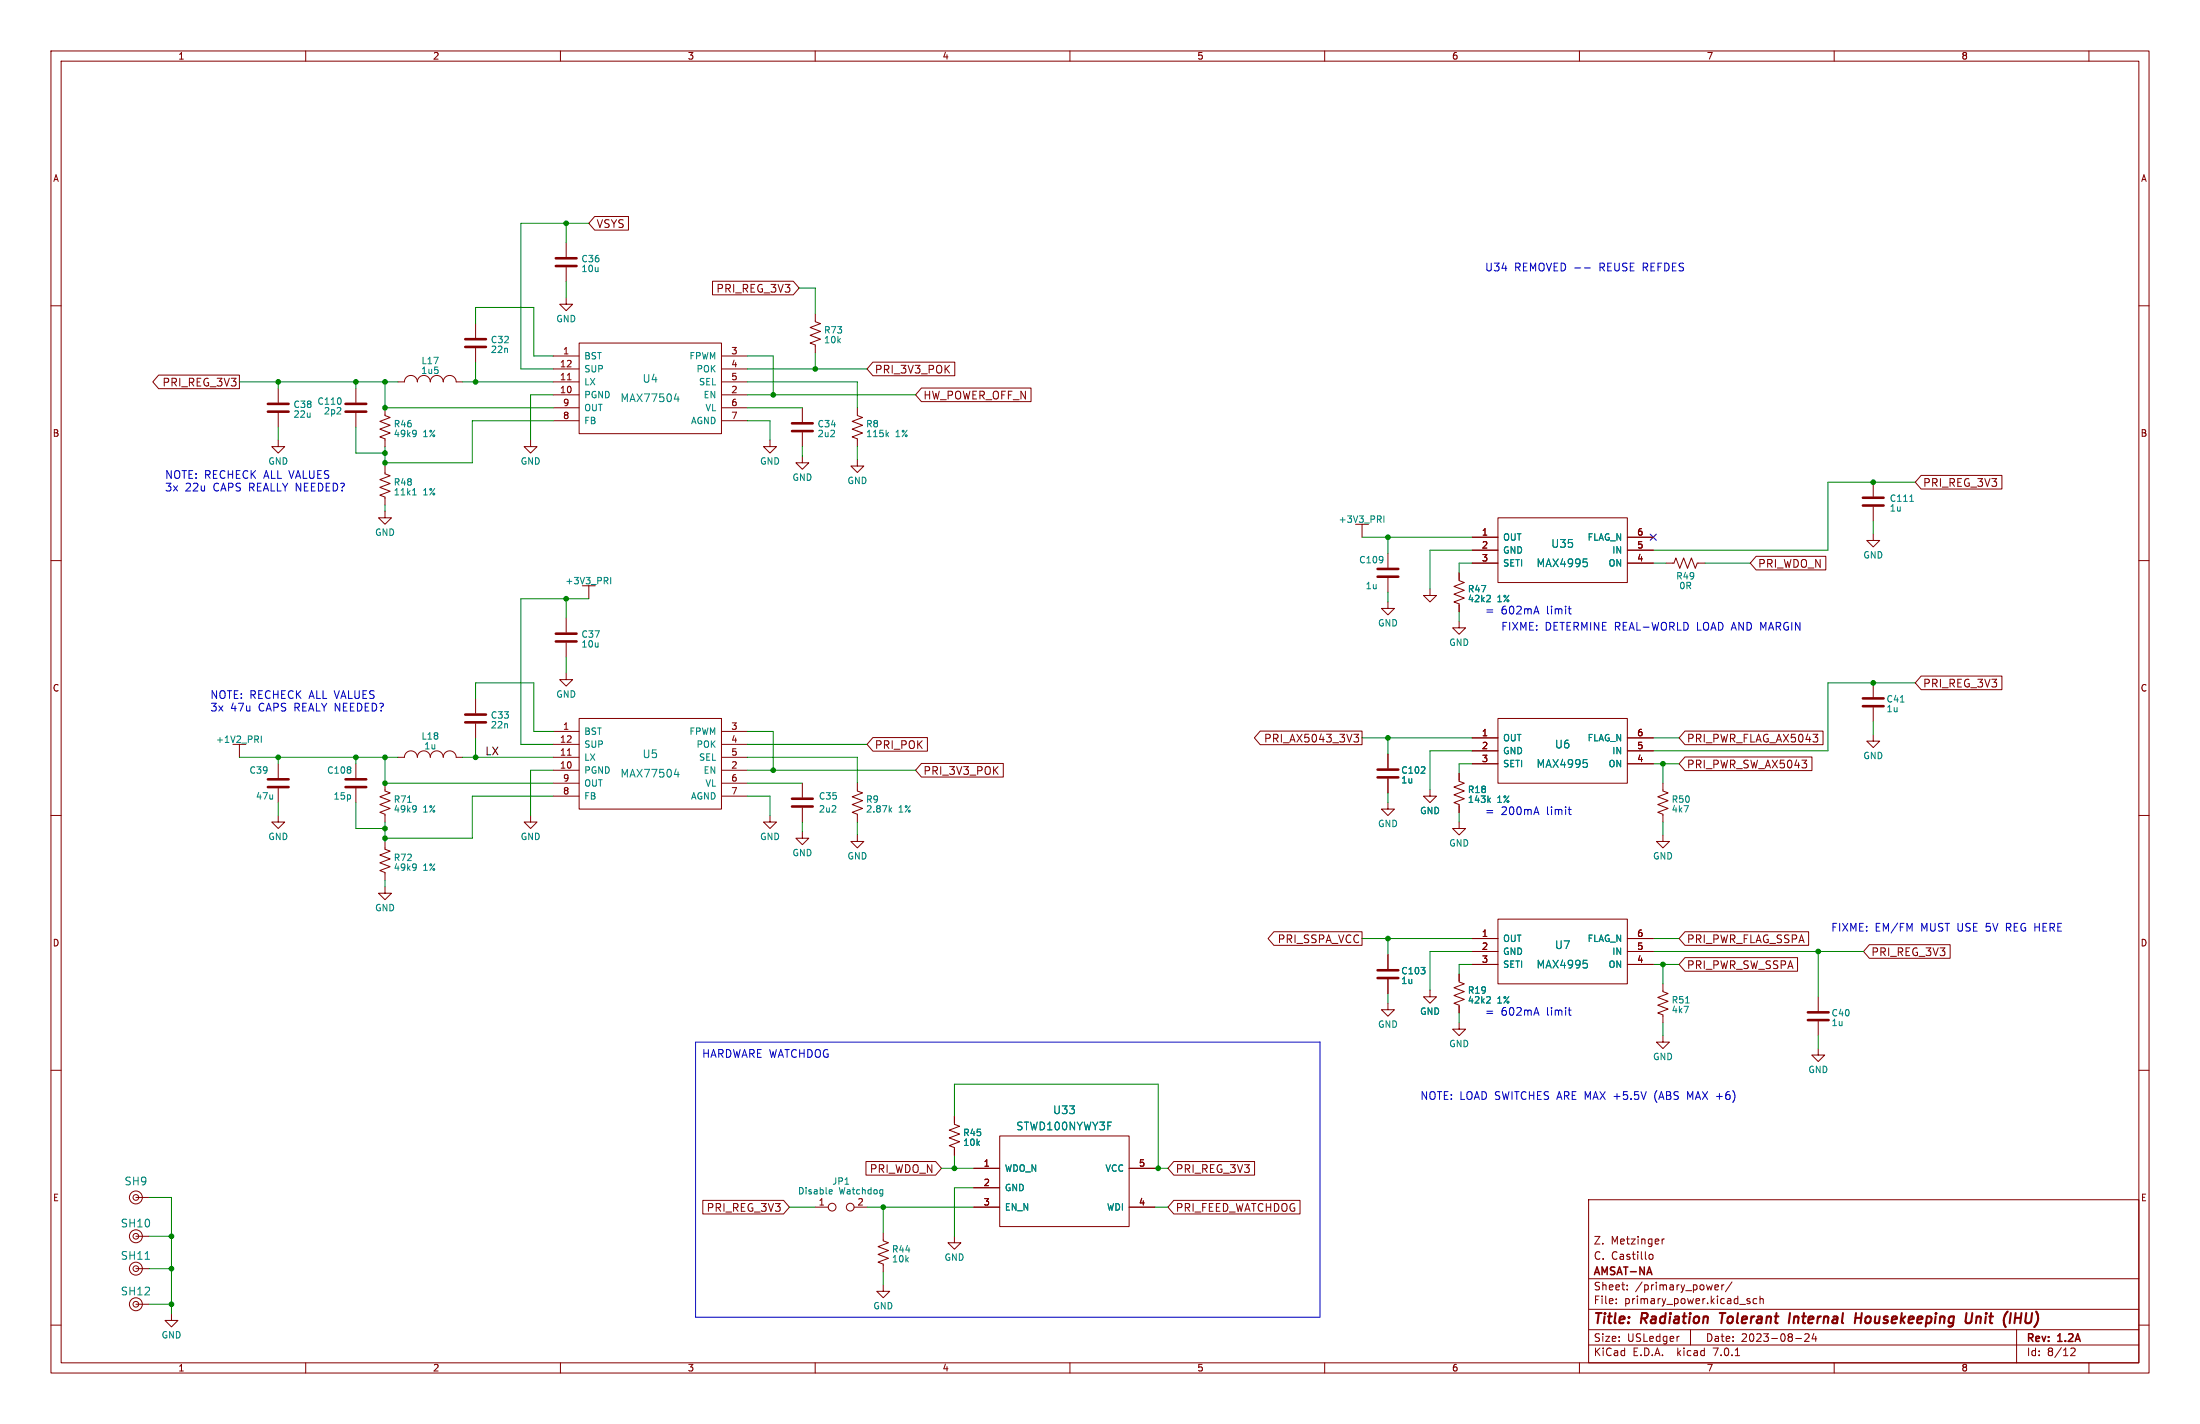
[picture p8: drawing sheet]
<svg xmlns="http://www.w3.org/2000/svg" width="432mm" height="279mm" viewBox="0 0 432 279" stroke-linecap="round" stroke-linejoin="round" font-family="sans-serif">
<g fill="none" stroke="#840000" stroke-width=".2">
<path d="M10 10h411.8v259.4h-411.8zM12 12h407.8v255.4h-407.8zM60 10v2M110 10v2M160 10v2M210 10v2M260 10v2M310 10v2M360 10v2M410 10v2M10 60h2M111.1 58.4v1.3h1.3l-1.3 1.3-1.2-1.3h1.2"/>
<path d="M111.1 47.6v2.8M111.1 52.5v2.7M116.7 42.5h6.7v2.6h-6.7l-1.1-1.3zM139.8 55.2h15.9l1.1 1.3-1.1 1.3h-15.9zM419.8 60h2M31.1 73.6h15.9v2.7h-15.9l-1.1-1.4zM54.6 76.2v2.8M69.8 76.2v2.8M78.1 74.9h1.3a1.27 1.27 0 0 1 1.2-1.2 1.27 1.27 0 0 1 1.3 1.2 1.27 1.27 0 0 1 1.3-1.2 1.27 1.27 0 0 1 1.3 1.2 1.27 1.27 0 0 1 1.2-1.2 1.27 1.27 0 0 1 1.3 1.2 1.27 1.27 0 0 1 1.3-1.2 1.27 1.27 0 0 1 1.2 1.2h1.3M93.3 63.5v2.8M93.3 68.3v2.8M108.6 69.9h5.1"/>
<path d="M108.6 77.5h5.1M108.6 74.9h5.1M108.6 72.4h5.1M111.4 74.5h.7M113.7 67.3h27.9v17.8h-27.9zM141.6 69.9h5.1M141.6 77.5h5.1M141.6 74.9h5.1M141.6 72.4h5.1M160 61.6v1.5l1 .4-2 .8 2 .7-2 .8 2 .7-2 .8 1 .4v1.5M171.3 71.1h16.1v2.6h-16.1l-1.1-1.3zM180.8 76.1h21.6v2.7h-21.6l-1.1-1.3z"/>
<path d="M54.6 86.4v1.2h1.3l-1.3 1.3-1.3-1.3h1.3M54.6 81v2.8M69.8 81v2.8M75.6 80v1.5l1 .4-2.1 .8 2.1 .7-2.1 .8 2.1 .8-2.1 .7 1.1 .4v1.5M75.6 91.4v1.6l1 .3-2.1 .8 2.1 .8-2.1 .7 2.1 .8-2.1 .8 1.1 .3v1.6M104.1 86.4v1.2h1.3l-1.3 1.3-1.2-1.3h1.2M108.6 80h5.1M108.6 82.6h5.1M141.6 80h5.1M141.6 82.6h5.1M151.1 86.4v1.2h1.3l-1.3 1.3-1.2-1.3h1.2M157.5 89.5v1.3h1.2l-1.2 1.3-1.3-1.3h1.3"/>
<path d="M157.5 80v2.8M157.5 84.8v2.8M168.3 90.2v1.2h1.2l-1.2 1.3-1.3-1.3h1.3M168.3 80v1.5l1 .4-2 .8 2 .7-2 .8 2 .8-2 .7 1 .4v1.5M367.7 94.6v2.8M367.7 99.4v2.8M377.1 93.3h15.8v2.6h-15.8l-1.2-1.3zM10 110h2M75.6 100.3v1.3h1.2l-1.2 1.3-1.3-1.3h1.3M115.6 114.9v2.6M267.3 102.9v2.5M272.4 118.1v1.3h1.3l-1.3 1.3-1.3-1.3h1.3"/>
<path d="M272.4 108.6v2.8M272.4 113.4v2.8M280.7 115.6v1.2h1.2l-1.2 1.3-1.3-1.3h1.3M286.4 112.4v1.5l1 .4-2 .8 2 .7-2 .8 2 .7-2 .8 1 .4v1.5M288.9 105.4h5.1M288.9 108h5.1M288.9 110.5h5.1M294 101.6h25.4v12.7h-25.4zM319.4 105.4h5.1M319.4 108h5.1M319.4 110.5h5.1M327 110.5h1.5l.4-1 .8 2 .8-2 .7 2 .8-2 .7 2 .4-1h1.5"/>
<path d="M344.7 109.2h13.7v2.6h-13.7l-1.2-1.3zM367.7 104.8v1.2h1.2l-1.2 1.3-1.3-1.3h1.3M419.8 110h2M93.3 137.2v2.8M111.1 132.1v1.3h1.3l-1.3 1.2-1.2-1.2h1.2M111.1 121.3v2.8M111.1 126.1v2.8M286.4 121.9v1.3h1.3l-1.3 1.3-1.3-1.3h1.3M367.7 134v2.8M367.7 138.8v2.8M377.1 132.7h15.8v2.6h-15.8l-1.2-1.3zM10 160h2"/>
<path d="M47 146.1v2.5M54.6 149.9v2.8M54.6 154.7v2.8M69.8 149.9v2.8M69.8 154.7v2.8M75.6 153.7v1.5l1 .4-2.1 .7 2.1 .8-2.1 .8 2.1 .7-2.1 .8 1.1 .4v1.5M78.1 148.6h1.3a1.27 1.27 0 0 1 1.2-1.3 1.27 1.27 0 0 1 1.3 1.3 1.27 1.27 0 0 1 1.3-1.3 1.27 1.27 0 0 1 1.3 1.3 1.27 1.27 0 0 1 1.2-1.3 1.27 1.27 0 0 1 1.3 1.3 1.27 1.27 0 0 1 1.3-1.3 1.27 1.27 0 0 1 1.2 1.3h1.3M93.3 142v2.8M108.6 148.6h5.1M108.6 143.5h5.1M108.6 151.1h5.1M108.6 146.1h5.1"/>
<path d="M108.6 153.7h5.1M108.6 156.2h5.1M111.4 148.2h.7M113.7 141h27.9v17.8h-27.9zM141.6 148.6h5.1M141.6 143.5h5.1M141.6 151.1h5.1M141.6 146.1h5.1M141.6 153.7h5.1M141.6 156.2h5.1M157.5 153.7v2.8M157.5 158.5v2.8"/>
<path d="M168.3 153.7v1.5l1 .4-2 .7 2 .8-2 .8 2 .7-2 .8 1 .4v1.5M171.3 144.7h10.7v2.7h-10.7l-1.1-1.3zM180.8 149.8h16.1v2.7h-16.1l-1.1-1.4zM247.3 143.4h20v2.7h-20l-1.1-1.3zM265.7 144.1h1l-.5 .6 .4 .1v.6l-.2 .2-.6-.1M272.4 157.5v1.3h1.3l-1.3 1.2-1.3-1.2h1.3M272.4 148v2.7M272.4 152.8v2.8M280.7 154.9v1.3h1.2l-1.2 1.3-1.3-1.3h1.3M286.4 151.8v1.5l1 .4-2 .7 2 .8-2 .8 2 .7-2 .8 1 .4v1.5M288.9 144.8h5.1M288.9 147.3h5.1"/>
<path d="M288.9 149.9h5.1M294 141h25.4v12.7h-25.4zM319.4 144.8h5.1M319.4 147.3h5.1M319.4 149.9h5.1M326.4 153.7v1.5l1 .4-2 .7 2 .8-2 .8 2 .7-2 .8 1 .4v1.5M330.7 148.5h24.9v2.7h-24.9l-1.1-1.3zM330.7 143.4h27.1v2.7h-27.1l-1.1-1.3zM367.7 144.1v1.3h1.2l-1.2 1.3-1.3-1.3h1.3M419.8 160h2M54.6 160v1.3h1.3l-1.3 1.3-1.3-1.3h1.3M75.6 174v1.3h1.2l-1.2 1.2-1.3-1.2h1.3"/>
<path d="M75.6 165.1v1.5l1 .4-2.1 .8 2.1 .7-2.1 .8 2.1 .8-2.1 .7 1.1 .4v1.5M104.1 160v1.3h1.3l-1.3 1.3-1.2-1.3h1.2M151.1 160v1.3h1.3l-1.3 1.3-1.2-1.3h1.2M157.5 163.2v1.3h1.2l-1.2 1.2-1.3-1.2h1.3M168.3 163.8v1.3h1.2l-1.2 1.3-1.3-1.3h1.3M286.4 161.3v1.3h1.3l-1.3 1.2-1.3-1.2h1.3M326.4 163.8v1.3h1.3l-1.3 1.3-1.3-1.3h1.3M250 182.8h17.3v2.7h-17.3l-1.1-1.3zM272.4 196.9v1.2h1.3l-1.3 1.3-1.3-1.3h1.3M272.4 187.3v2.8M272.4 192.2v2.7M280.7 194.3v1.3h1.2l-1.2 1.3-1.3-1.3h1.3"/>
<path d="M286.4 191.1v1.6l1 .3-2 .8 2 .8-2 .7 2 .8-2 .8 1 .3v1.6M288.9 184.2h5.1M288.9 186.7h5.1M288.9 189.2h5.1M294 180.3h25.4v12.7h-25.4zM319.4 184.2h5.1M319.4 186.7h5.1M319.4 189.2h5.1M326.4 193v1.6l1 .3-2 .8 2 .8-2 .7 2 .8-2 .8 1 .3v1.6M330.7 187.9h22.1v2.7h-22.1l-1.1-1.4zM330.7 182.8h24.3v2.7h-24.3l-1.1-1.3zM356.9 195.6v2.8"/>
<path d="M366.9 185.4h15.9v2.6h-15.9l-1.1-1.3zM10 210h2M187.3 219.1v1.5l1 .4-2 .7 2 .8-2 .8 2 .7-2 .8 1 .4v1.5M286.4 200.7v1.2h1.3l-1.3 1.3-1.3-1.3h1.3M326.4 203.2v1.3h1.3l-1.3 1.2-1.3-1.2h1.3M356.9 205.7v1.3h1.2l-1.2 1.3-1.3-1.3h1.3M356.9 200.4v2.8M419.8 210h2M26.7 235h2.5M137.9 235.5h15.9l1.1 1.4-1.1 1.3h-15.9zM160 236.9h2.6M167.6 236.9h2.6"/>
<path d="M170 227.9h13.6l1.2 1.3-1.2 1.4h-13.6zM191.1 229.2h5.1M191.1 233h5.1M191.1 236.9h5.1M196.2 222.9h25.4v17.8h-25.4zM221.6 229.2h5.1M221.6 236.9h5.1M230.4 227.9h15.8v2.7h-15.8l-1.2-1.4zM230.4 235.5h24.8v2.7h-24.8l-1.2-1.3zM311.8 235.4h108v32h-108zM10 260h2M26.7 255.9h2.5"/>
<path d="M26.7 248.9h2.5M26.7 242.6h2.5M33.7 257.8v1.3h1.2l-1.2 1.3-1.3-1.3h1.3M173.4 252.1v1.3h1.2l-1.2 1.2-1.3-1.2h1.3M173.4 241.9v1.6l1 .3-2.1 .8 2.1 .8-2.1 .7 2.1 .8-2.1 .8 1.1 .3v1.6M187.3 242.6v1.2h1.3l-1.3 1.3-1.2-1.3h1.2M311.8 256.9h108M311.8 250.9h108M317.2 255.7v.1M317.2 254.9v.1M319.4 253v.1M319.4 252.2v.1"/>
<path d="M323.7 246.2l.5-.1 .2 .3-.1 .6-.4 .1-.2-.1M326.2 243.1v1M326.7 243.1l-.5 .3M336.7 253h.5M336.7 252.2l.4-.1 .2 .4-.7 .1M337.9 252.1v1M338.4 252.1l-.5 .3M339.9 251.5l-1.2 2M343.1 255.3l.3 .1 .1 .2-.2 .2h-.3M343.1 254.8l.3 .1M344.8 254.9l-.4-.1-.3 .3 .1 .6h.6M345.4 254.9l.3-.1 .3 .1 .1 .9"/>
<path d="M345.4 254.3v1.5M419.8 260h2M60 267.4v2M110 267.4v2M160 267.4v2M210 267.4v2M260 267.4v2M310 267.4v2M311.8 263.9h108M311.8 260.9h108M329.4 262.2h.2M331.8 260.9v3"/>
<path d="M340.6 266h.8M352.4 262.6h1.2M354.2 261.8l.6-.1 .3 .4-.9 1.1h.9M356 261.6l-.3 1.1h.9M356.4 262.2v1M360 267.4v2M395.8 260.9v6.5M406.4 264.6l.6-.1 .2 .1 .1 .3-.9 1.1h.9M410 267.4v2"/>
<circle cx="26.7" cy="235" r=".56"/>
<circle cx="26.7" cy="234.9" r="1.27"/>
<circle cx="163.3" cy="236.9" r=".76"/>
<circle cx="166.9" cy="236.9" r=".76"/>
<circle cx="26.7" cy="255.9" r=".56"/>
<circle cx="26.7" cy="255.9" r="1.27"/>
<circle cx="26.7" cy="248.9" r=".56"/>
<circle cx="26.7" cy="242.6" r=".56"/>
<circle cx="26.7" cy="248.9" r="1.27"/>
<circle cx="26.7" cy="242.6" r="1.27"/>
</g>
<path d="M337.5 257.6h1.2M351.3 257.6l-.2 2M364.2 258.6h1.1M364.3 257.6l-.3 2M365.4 257.6l-.2 2M387.1 257.6l-.2 1.6a.66 .66 0 0 1-.8 .4M395.5 258.6h1.1M395.6 257.6l-.2 2" fill="none" stroke="#840000" stroke-width=".4"/>
<g fill="none" stroke="#840000" stroke-width=".51">
<path d="M109.1 52.2h4.1M109.1 50.7h4.1M52.6 79.2h4M67.8 79.2h4.1M91.3 68.1h4.1M91.3 66.5h4.1M52.6 80.8h4M67.8 80.8h4.1M155.4 84.6h4.1M155.4 83.1h4.1M365.6 99.2h4.1M365.6 97.7h4.1"/>
<path d="M270.4 113.2h4M270.4 111.6h4M109.1 125.9h4.1M109.1 124.3h4.1M365.6 138.6h4.1M365.6 137h4.1M52.6 154.4h4M52.6 152.9h4M67.8 154.4h4.1M67.8 152.9h4.1M91.3 141.7h4.1M91.3 140.2h4.1"/>
<path d="M155.4 158.2h4.1M155.4 156.7h4.1M270.4 152.5h4M270.4 151h4M270.4 191.9h4M270.4 190.4h4M354.8 198.6h4.1M354.8 200.2h4.1"/>
</g>
<g fill="none" stroke="#008484" stroke-width=".2">
<path d="M132.4 78.3h.9M133.1 77.8v1M81 97.1h.7M81.2 96l.1-.2v1.3M81.6 84.5l.1 .6-.2 .5M81.7 85l-.1 .1M174 85.2l.4 .5M174.4 84.8l-.5 .5M374.8 98.4h.8M119.9 113.3v1.3M271.6 101.2v1.3M292.4 116.9l.1 .4-.8 .8h.8"/>
<path d="M310.8 109.7h.7M311.4 110.3l.2 .2-.2 .6M51.3 144.4v1.3M81.6 158.1l.1 .7-.2 .4M81.7 158.6l-.1 .2M132.4 152h.9M133.1 151.5v1M174.7 158.9l.3 .4M175 158.5l-.5 .5M292.2 157l.3 .4M292.5 156.6l-.5 .5M310.8 149h.7"/>
<path d="M311.4 149.7l.2 .2-.2 .6M81.6 169.6l.1 .6-.2 .5M81.7 170l-.1 .2M292.4 195.6l.1 .5-.8 .7h.8M310.8 188.4h.7M311.4 189.1l.2 .2-.2 .6M162.9 233.4l.4 .1v.2l-.6 .1M163.3 234.2l-.4 .1M172.9 233.4l.4 .1M173.3 234.2l-.4 .1M173.3 233.4v1l-.3 .3M28.5 247.1h.9"/>
</g>
<path d="M311 52.6h1.1M301.6 118.9l.5 1.6M307.8 119.4h.6M308 118.9v1.3l.4 .3M301.6 158.3l.5 1.5M307.8 158.8h.6M308 158.3v1.3l.4 .2M301.6 197.7l.5 1.5M307.8 198.2h.6M308 197.7v1.3l.4 .2M136.5 204.5h122.6v53.9h-122.6z" fill="none" stroke="#0000c2" stroke-width=".2"/>
<g fill="none" stroke="#008400" stroke-width=".2">
<path d="M111.1 43.8v3.8M111.1 55.2v3.2M115.6 43.8h-13.4v28.6h6.4M156.8 56.5h3.2v5.1M47 74.9h31.1M54.6 74.9v1.3M69.8 74.9v1.3M75.6 74.9v5.1h33M90.8 74.9h17.8M93.3 63.5v-3.2h11.5v9.6h3.8M93.3 71.1v3.8M108.6 77.5h-4.5v8.9"/>
<path d="M146.7 74.9h21.6v5.1M146.7 77.5h33M146.7 72.4h23.5M146.7 69.9h5.1v7.6M160 69.2v3.2M54.6 83.8v2.6M69.8 83.8v5.1h5.8M75.6 87.6v3.8M75.6 99.1v1.2M108.6 82.6h-15.9v8.2h-17.1M146.7 82.6h4.4v3.8M146.7 80h10.8"/>
<path d="M157.5 87.6v1.9M168.3 87.6v2.6M375.9 94.6h-17.1v13.4h-34.3M111.1 117.5v3.8M115.6 117.5h-13.4v28.6h6.4M267.3 105.4h21.6M272.4 105.4v3.2M272.4 116.2v1.9M288.9 110.5h-2.5v1.9M288.9 108h-8.2v7.6M324.5 110.5h2.5M334.6 110.5h8.9"/>
<path d="M367.7 102.2v2.6M93.3 137.2v-3.2h11.5v9.5h3.8M111.1 128.9v3.2M286.4 120v1.9M375.9 134h-17.1v13.3h-34.3M47 148.6h31.1M54.6 148.6v1.3M54.6 157.5v2.5M69.8 148.6v1.3M69.8 157.5v5.1h5.8M75.6 148.6v5.1h33M90.8 148.6h17.8"/>
<path d="M93.3 144.8v3.8M108.6 151.1h-4.5v8.9M108.6 156.2h-15.9v8.3h-17.1M146.7 148.6h21.6v5.1M146.7 151.1h33M146.7 153.7h10.8M146.7 156.2h4.4v3.8M146.7 143.5h5.1v7.6M146.7 146.1h23.5M267.3 144.8h21.6M272.4 144.8v3.2M272.4 155.6v1.9"/>
<path d="M286.4 159.4v1.9M288.9 147.3h-8.2v7.6M288.9 149.9h-2.5v1.9M324.5 144.8h5.1M324.5 149.9h5.1M326.4 149.9v3.8M367.7 141.6v2.5M75.6 161.3v3.8M75.6 172.7v1.3M157.5 161.3v1.9M168.3 161.3v2.5M326.4 161.3v2.5"/>
<path d="M267.3 184.2h21.6M272.4 184.2v3.1M272.4 194.9v2M286.4 198.8v1.9M288.9 189.2h-2.5v1.9M288.9 186.7h-8.2v7.6M324.5 184.2h5.1M324.5 189.2h5.1M324.5 186.7h41.3M326.4 189.2v3.8M356.9 186.7v8.9M187.3 219.1v-6.4h40v16.5"/>
<path d="M326.4 200.7v2.5M356.9 203.2v2.5M29.2 235h4.5v22.8M154.9 236.9h5.1M170.2 236.9h20.9M173.4 236.9v5M184.8 229.2h6.3M187.3 226.7v2.5M191.1 233h-3.8v9.6M226.7 236.9h2.5M226.7 229.2h2.5M29.2 255.9h4.5"/>
<path d="M29.2 248.9h4.5M29.2 242.6h4.5M173.4 249.6v2.5"/>
</g>
<path d="M323.9 104.8l1.2 1.2M325.1 104.8l-1.2 1.2" fill="none" stroke="#000084" stroke-width=".2"/>
<g fill="#008400" stroke="#008400" stroke-width=".2">
<circle cx="75.6" cy="162.6" r=".46"/>
<circle cx="33.7" cy="255.9" r=".46"/>
<circle cx="33.7" cy="248.9" r=".46"/>
<circle cx="33.7" cy="242.6" r=".46"/>
<circle cx="227.3" cy="229.2" r=".46"/>
<circle cx="173.4" cy="236.9" r=".46"/>
<circle cx="187.3" cy="229.2" r=".46"/>
<circle cx="111.1" cy="117.5" r=".46"/>
<circle cx="75.6" cy="74.9" r=".46"/>
<circle cx="93.3" cy="74.9" r=".46"/>
<circle cx="111.1" cy="43.8" r=".46"/>
<circle cx="93.3" cy="148.6" r=".46"/>
<circle cx="54.6" cy="148.6" r=".46"/>
<circle cx="75.6" cy="153.7" r=".46"/>
<circle cx="75.6" cy="164.5" r=".46"/>
<circle cx="75.6" cy="148.6" r=".46"/>
<circle cx="69.8" cy="148.6" r=".46"/>
<circle cx="69.8" cy="74.9" r=".46"/>
<circle cx="54.6" cy="74.9" r=".46"/>
<circle cx="75.6" cy="88.9" r=".46"/>
<circle cx="75.6" cy="90.8" r=".46"/>
<circle cx="75.6" cy="80" r=".46"/>
<circle cx="272.4" cy="144.8" r=".46"/>
<circle cx="272.4" cy="184.2" r=".46"/>
<circle cx="151.8" cy="77.5" r=".46"/>
<circle cx="160" cy="72.4" r=".46"/>
<circle cx="326.4" cy="189.2" r=".46"/>
<circle cx="367.7" cy="134" r=".46"/>
<circle cx="326.4" cy="149.9" r=".46"/>
<circle cx="356.9" cy="186.7" r=".46"/>
<circle cx="151.8" cy="151.1" r=".46"/>
<circle cx="272.4" cy="105.4" r=".46"/>
<circle cx="367.7" cy="94.6" r=".46"/>
</g>
<g font-size="2.8" fill="#840000">
<text x="312.8" y="260.2">Title:</text>
<text x="322.2" y="260.2">Radiation</text>
<text x="338.3" y="260.2">Tolerant</text>
<text x="352.4" y="260.2">Internal</text>
<text x="366" y="260.2">Housekeeping</text>
<text x="388.3" y="260.2">Unit</text>
<text x="396.3" y="260.2">(IHU)</text>
</g>
<g font-size="2.1" fill="#840000">
<text x="117.1" y="44.9">VSYS</text>
<text x="140.5" y="57.6">PRI_REG_3V3</text>
<text x="31.8" y="76">PRI_REG_3V3</text>
<text x="171.7" y="73.5">PRI_3V3_POK</text>
<text x="181.2" y="78.5">HW_POWER_OFF_N</text>
<text x="377.4" y="95.7">PRI_REG_3V3</text>
<text x="345.1" y="111.6">PRI_WDO_N</text>
<text x="377.4" y="135">PRI_REG_3V3</text>
<text x="171.7" y="147.1">PRI_POK</text>
<text x="248" y="145.8">PRI_AX5043_3V3</text>
<text x="331.1" y="145.8">PRI_PWR_FLAG_AX5043</text>
<text x="181.2" y="152.2">PRI_3V3_POK</text>
<text x="331.1" y="150.9">PRI_PWR_SW_AX5043</text>
<text x="250.7" y="185.2">PRI_SSPA_VCC</text>
<text x="331.1" y="185.2">PRI_PWR_FLAG_SSPA</text>
<text x="331.1" y="190.3">PRI_PWR_SW_SSPA</text>
<text x="367.3" y="187.8">PRI_REG_3V3</text>
<text x="170.6" y="230.3">PRI_WDO_N</text>
<text x="230.8" y="230.3">PRI_REG_3V3</text>
<text x="138.6" y="237.9">PRI_REG_3V3</text>
<text x="230.8" y="237.9">PRI_FEED_WATCHDOG</text>
<text x="312.8" y="244.3">Z.</text>
<text x="316.2" y="244.3">Metzinger</text>
<text x="312.8" y="250.5">AMSAT-NA</text>
<text x="312.8" y="247.3">C. Castillo</text>
<text x="312.8" y="256">File:</text>
<text x="312.8" y="253.3">Sheet:</text>
<text x="318.8" y="256">primary_power.kicad_sch</text>
<text x="321" y="253.3">/primary_power/</text>
<text x="312.8" y="263.4">Size:</text>
<text x="319.4" y="263.4">USLedger</text>
<text x="334.8" y="263.4">Date:</text>
<text x="341.7" y="263.4">2023-08-24</text>
<text x="397.8" y="263.6">Rev:</text>
<text x="404" y="263.6">1.2A</text>
<text x="312.8" y="266.2">KiCad</text>
<text x="320.5" y="266.2">E.D.A.</text>
<text x="329.2" y="266.2">kicad</text>
<text x="336.3" y="266.2">7.0.1</text>
<text x="397.8" y="266.2">Id:</text>
<text x="401.8" y="266.2">8/12</text>
</g>
<g font-size="2.1" fill="#0000c2">
<text x="291.5" y="53.3">U34</text>
<text x="297.2" y="53.3">REMOVED --</text>
<text x="313.9" y="53.3">REUSE REFDES</text>
<text x="32.4" y="94.1">NOTE: RECHECK ALL VALUES</text>
<text x="32.4" y="96.5">3x</text>
<text x="36.3" y="96.5">22u</text>
<text x="41.8" y="96.5">CAPS REALLY NEEDED?</text>
<text x="291.5" y="120.7">=</text>
<text x="294.6" y="120.7">602mA</text>
<text x="294.6" y="123.8">FIXME:</text>
<text x="303.2" y="123.8">DETERMINE REAL-WORLD</text>
<text x="303.5" y="120.7">limit</text>
<text x="333" y="123.8">LOAD AND MARGIN</text>
<text x="41.3" y="137.2">NOTE: RECHECK ALL VALUES</text>
<text x="41.3" y="139.7">3x</text>
<text x="45.2" y="139.7">47u</text>
<text x="50.7" y="139.7">CAPS REALY NEEDED?</text>
<text x="291.5" y="160">=</text>
<text x="294.6" y="160">200mA</text>
<text x="303.5" y="160">limit</text>
<text x="359.4" y="182.9">FIXME:</text>
<text x="368" y="182.9">EM/FM</text>
<text x="377" y="182.9">MUST USE 5V REG HERE</text>
<text x="291.5" y="199.4">=</text>
<text x="294.6" y="199.4">602mA</text>
<text x="303.5" y="199.4">limit</text>
<text x="137.8" y="207.6">HARDWARE WATCHDOG</text>
<text x="278.8" y="215.9">NOTE: LOAD SWITCHES ARE MAX +5.5V</text>
<text x="324.9" y="215.9">(ABS</text>
<text x="331.4" y="215.9">MAX +6)</text>
</g>
<g font-size="2.1" fill="#008484">
<text x="126.1" y="75.2">U4</text>
<text x="121.7" y="79.1">MAX77504</text>
<text x="304.4" y="107.6">U35</text>
<text x="301.5" y="111.4">MAX4995</text>
<text x="126.1" y="148.9">U5</text>
<text x="305.1" y="147">U6</text>
<text x="121.7" y="152.7">MAX77504</text>
<text x="301.5" y="150.8">MAX4995</text>
<text x="301.5" y="190.2">MAX4995</text>
<text x="305.1" y="186.4">U7</text>
<text x="199.4" y="221.9">STWD100NYWY3F</text>
<text x="206.6" y="218.8">U33</text>
<text x="24.4" y="232.7">SH9</text>
<text x="23.7" y="241">SH10</text>
<text x="23.7" y="247.3">SH11</text>
<text x="23.7" y="254.3">SH12</text>
</g>
<text font-size="2.1" x="95.2" y="148.3">LX</text>
<g font-size="1.8" fill="#840000">
<text x="35" y="11.8">1</text>
<text x="85" y="11.8">2</text>
<text x="135" y="11.8">3</text>
<text x="185" y="11.8">4</text>
<text x="235" y="11.8">5</text>
<text x="285" y="11.8">6</text>
<text x="335" y="11.8">7</text>
<text x="385" y="11.8">8</text>
<text x="10.4" y="35.8">A</text>
<text x="420.2" y="35.8">A</text>
<text x="110.5" y="69.6">1</text>
<text x="143.5" y="69.6">3</text>
<text x="109.9" y="77.2">10</text>
<text x="109.9" y="74.7">11</text>
<text x="109.9" y="72.1">12</text>
<text x="143.5" y="77.2">2</text>
<text x="143.5" y="72.1">4</text>
<text x="143.5" y="74.7">5</text>
<text x="110.5" y="82.3">8</text>
<text x="110.5" y="79.8">9</text>
<text x="143.5" y="79.8">6</text>
<text x="143.5" y="82.3">7</text>
<text x="10.3" y="85.8">B</text>
<text x="420.1" y="85.8">B</text>
<text x="290.8" y="105.2">1</text>
<text x="290.8" y="107.7">2</text>
<text x="321.3" y="107.7">5</text>
<text x="321.3" y="105.2">6</text>
<text x="290.8" y="110.2">3</text>
<text x="321.3" y="110.2">4</text>
<text x="10.3" y="135.8">C</text>
<text x="420.1" y="135.8">C</text>
<text x="110.5" y="143.3">1</text>
<text x="143.5" y="143.3">3</text>
<text x="109.9" y="148.3">11</text>
<text x="109.9" y="145.8">12</text>
<text x="143.5" y="145.8">4</text>
<text x="143.5" y="148.3">5</text>
<text x="290.8" y="144.5">1</text>
<text x="290.8" y="147.1">2</text>
<text x="290.8" y="149.6">3</text>
<text x="321.3" y="149.6">4</text>
<text x="321.3" y="147.1">5</text>
<text x="321.3" y="144.5">6</text>
<text x="109.9" y="150.9">10</text>
<text x="110.5" y="156">8</text>
<text x="110.5" y="153.4">9</text>
<text x="143.5" y="150.9">2</text>
<text x="143.5" y="153.4">6</text>
<text x="143.5" y="156">7</text>
<text x="10.3" y="185.8">D</text>
<text x="290.8" y="183.9">1</text>
<text x="321.3" y="183.9">6</text>
<text x="420.1" y="185.8">D</text>
<text x="290.8" y="186.4">2</text>
<text x="290.8" y="189">3</text>
<text x="321.3" y="189">4</text>
<text x="321.3" y="186.4">5</text>
<text x="193" y="229">1</text>
<text x="193" y="232.8">2</text>
<text x="223.5" y="229">5</text>
<text x="10.4" y="235.8">E</text>
<text x="160.6" y="236.6">1</text>
<text x="168.2" y="236.6">2</text>
<text x="193" y="236.6">3</text>
<text x="223.5" y="236.6">4</text>
<text x="420.2" y="235.8">E</text>
<text x="35" y="269.2">1</text>
<text x="85" y="269.2">2</text>
<text x="135" y="269.2">3</text>
<text x="185" y="269.2">4</text>
<text x="235" y="269.2">5</text>
<text x="285" y="269.2">6</text>
<text x="335" y="269.2">7</text>
<text x="385" y="269.2">8</text>
</g>
<g font-size="1.8" fill="#008484">
<text x="114.1" y="51.6">C36</text>
<text x="114.1" y="53.5">10u</text>
<text x="109.1" y="63.4">GND</text>
<text x="161.7" y="65.6">R73</text>
<text x="82.7" y="71.6">L17</text>
<text x="96.3" y="67.5">C32</text>
<text x="96.3" y="69.4">22n</text>
<text x="114.7" y="70.7">BST</text>
<text x="135.2" y="70.7">FPWM</text>
<text x="161.7" y="67.5">10k</text>
<text x="82.6" y="73.5">1u5</text>
<text x="114.7" y="75.8">LX</text>
<text x="114.7" y="73.2">SUP</text>
<text x="136.6" y="73.2">POK</text>
<text x="137.1" y="75.8">SEL</text>
<text x="57.5" y="80.2">C38</text>
<text x="57.5" y="82.1">22u</text>
<text x="62.2" y="79.6">C110</text>
<text x="63.5" y="81.5">2p2</text>
<text x="114.7" y="78.3">PGND</text>
<text x="114.7" y="83.4">FB</text>
<text x="114.7" y="80.8">OUT</text>
<text x="135.5" y="83.4">AGND</text>
<text x="138" y="78.3">EN</text>
<text x="138.3" y="80.8">VL</text>
<text x="77.2" y="84">R46</text>
<text x="77.2" y="85.9">49k9</text>
<text x="83" y="85.9">1%</text>
<text x="160.4" y="84">C34</text>
<text x="160.4" y="85.9">2u2</text>
<text x="169.9" y="84">R8</text>
<text x="169.9" y="85.9">115k</text>
<text x="175.7" y="85.9">1%</text>
<text x="52.6" y="91.3">GND</text>
<text x="77.2" y="95.4">R48</text>
<text x="102.1" y="91.3">GND</text>
<text x="149.1" y="91.3">GND</text>
<text x="155.5" y="94.5">GND</text>
<text x="166.3" y="95.1">GND</text>
<text x="77.2" y="97.4">11k1</text>
<text x="83" y="97.4">1%</text>
<text x="370.8" y="98.6">C111</text>
<text x="370.8" y="100.5">1u</text>
<text x="73.6" y="105.3">GND</text>
<text x="262.7" y="102.7">+3V3_PRI</text>
<text x="295" y="106.2">OUT</text>
<text x="311.5" y="106.2">FLAG_N</text>
<text x="266.7" y="110.7">C109</text>
<text x="295" y="108.8">GND</text>
<text x="295" y="111.3">SETI</text>
<text x="315.6" y="111.3">ON</text>
<text x="316.3" y="108.8">IN</text>
<text x="328.9" y="113.9">R49</text>
<text x="365.7" y="109.7">GND</text>
<text x="110.9" y="114.8">+3V3_PRI</text>
<text x="268" y="115.8">1u</text>
<text x="288" y="116.4">R47</text>
<text x="288" y="118.3">42k2</text>
<text x="293.8" y="118.3">1%</text>
<text x="329.5" y="115.8">0R</text>
<text x="114.1" y="125.3">C37</text>
<text x="270.4" y="123.1">GND</text>
<text x="114.1" y="127.2">10u</text>
<text x="284.4" y="126.9">GND</text>
<text x="109.1" y="137">GND</text>
<text x="370.2" y="138">C41</text>
<text x="96.3" y="141.2">C33</text>
<text x="96.3" y="143.1">22n</text>
<text x="370.2" y="139.9">1u</text>
<text x="42.3" y="145.9">+1V2_PRI</text>
<text x="82.7" y="145.3">L18</text>
<text x="83.2" y="147.2">1u</text>
<text x="114.7" y="144.3">BST</text>
<text x="114.7" y="149.4">LX</text>
<text x="114.7" y="146.9">SUP</text>
<text x="135.2" y="144.3">FPWM</text>
<text x="136.6" y="146.9">POK</text>
<text x="137.1" y="149.4">SEL</text>
<text x="295" y="145.6">OUT</text>
<text x="295" y="148.1">GND</text>
<text x="311.5" y="145.6">FLAG_N</text>
<text x="316.3" y="148.1">IN</text>
<text x="365.7" y="149.1">GND</text>
<text x="48.9" y="152">C39</text>
<text x="64.1" y="152">C108</text>
<text x="114.7" y="152">PGND</text>
<text x="114.7" y="154.5">OUT</text>
<text x="138" y="152">EN</text>
<text x="138.3" y="154.5">VL</text>
<text x="275" y="152">C102</text>
<text x="275" y="153.9">1u</text>
<text x="288" y="155.8">R18</text>
<text x="295" y="150.7">SETI</text>
<text x="315.6" y="150.7">ON</text>
<text x="50.2" y="157">47u</text>
<text x="65.4" y="157">15p</text>
<text x="77.2" y="157.7">R71</text>
<text x="77.2" y="159.6">49k9</text>
<text x="83" y="159.6">1%</text>
<text x="114.7" y="157">FB</text>
<text x="135.5" y="157">AGND</text>
<text x="160.7" y="157">C35</text>
<text x="160.7" y="159.6">2u2</text>
<text x="169.9" y="157.7">R9</text>
<text x="169.9" y="159.6">2.87k</text>
<text x="176.3" y="159.6">1%</text>
<text x="278.7" y="159.9">GND</text>
<text x="288" y="157.7">143k</text>
<text x="293.8" y="157.7">1%</text>
<text x="328" y="157.7">R50</text>
<text x="328" y="159.6">4k7</text>
<text x="52.6" y="165">GND</text>
<text x="102.1" y="165">GND</text>
<text x="149.1" y="165">GND</text>
<text x="270.4" y="162.4">GND</text>
<text x="284.4" y="166.3">GND</text>
<text x="77.2" y="169.1">R72</text>
<text x="77.2" y="171">49k9</text>
<text x="83" y="171">1%</text>
<text x="155.5" y="168.2">GND</text>
<text x="166.3" y="168.8">GND</text>
<text x="324.4" y="168.8">GND</text>
<text x="73.6" y="179">GND</text>
<text x="295" y="185">OUT</text>
<text x="311.5" y="185">FLAG_N</text>
<text x="275" y="191.3">C103</text>
<text x="295" y="187.5">GND</text>
<text x="295" y="190.1">SETI</text>
<text x="315.6" y="190.1">ON</text>
<text x="316.3" y="187.5">IN</text>
<text x="275" y="193.2">1u</text>
<text x="288" y="195.1">R19</text>
<text x="288" y="197">42k2</text>
<text x="293.8" y="197">1%</text>
<text x="328" y="197">R51</text>
<text x="270.4" y="201.8">GND</text>
<text x="278.7" y="199.3">GND</text>
<text x="328" y="199">4k7</text>
<text x="359.4" y="199.6">C40</text>
<text x="359.4" y="201.5">1u</text>
<text x="284.4" y="205.6">GND</text>
<text x="324.4" y="208.2">GND</text>
<text x="354.9" y="210.7">GND</text>
<text x="189" y="223.1">R45</text>
<text x="189" y="225">10k</text>
<text x="163.3" y="232.6">JP1</text>
<text x="197.2" y="230.1">WDO_N</text>
<text x="197.2" y="233.9">GND</text>
<text x="216.8" y="230.1">VCC</text>
<text x="156.6" y="234.5">Disable</text>
<text x="164.6" y="234.5">Watchdog</text>
<text x="197.2" y="237.7">EN_N</text>
<text x="217.1" y="237.7">WDI</text>
<text x="175" y="245.9">R44</text>
<text x="175" y="247.8">10k</text>
<text x="185.3" y="247.5">GND</text>
<text x="171.4" y="257.1">GND</text>
<text x="31.7" y="262.8">GND</text>
</g>
</svg>
